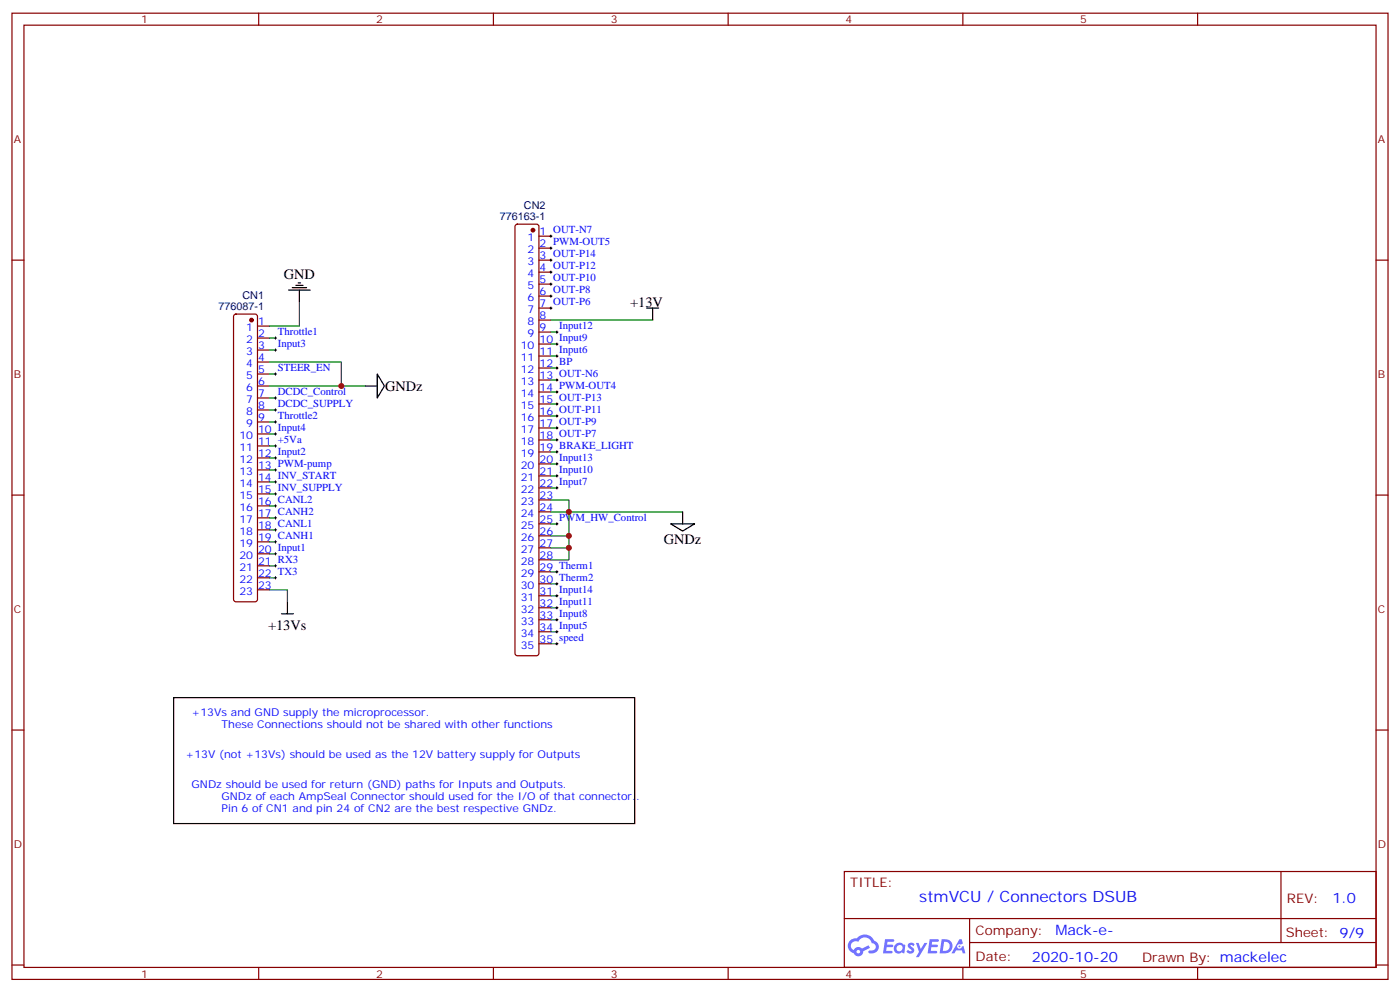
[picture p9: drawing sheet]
<svg xmlns="http://www.w3.org/2000/svg" width="412mm" height="292mm" viewBox="0 0 412 292" stroke-linecap="round" stroke-linejoin="round" font-family="sans-serif">
<g fill="none" stroke="#870000" stroke-width=".35">
<path d="M3.5 3.9h405.4v284.3h-405.4zM7.1 7.4h398.2v277.3h-398.2zM76.2 3.9v3.5M145.3 3.9v3.5M214.5 3.9v3.5M283.6 3.9v3.5M352.8 3.9v3.5M3.5 76.6h3.6M405.3 76.6h3.6M3.5 145.7h3.6M405.3 145.7h3.6M3.5 214.8h3.6"/>
<path d="M405.3 214.8h3.6M248.7 256.5h156.6v28.2h-156.6zM377.3 256.5v20.9M248.7 270.3h156.5M285.6 277.4h119.6M285.6 270.3v14.1M3.5 284h3.6M76.2 284.7v3.5M145.3 284.7v3.5M214.5 284.7v3.5M283.6 284.7v3.5M352.8 284.7v3.5"/>
<path d="M405.3 284h3.6"/>
</g>
<g fill="#5487ff">
<path d="M267.7 277.6a1.22 1.22 0 0 1 1.7 .3l-.4 .6a.47 .47 0 0 0-.3-.4 .47 .47 0 0 0-.5 .2l.1 .2a1.14 1.14 0 0 1 .8 1.8 1.14 1.14 0 0 1-1.9-.1l-.2-.1 .5-.6 .7 .4a.29 .29 0 0 0 .3-.2 .29 .29 0 0 0-.2-.3 1.04 1.04 0 0 1-.6-1.8z"/>
<path d="M260.7 276.4h2.4l.3 .2-.2 .5h-1.8l-.1 .9h1.5l.3 .4-.3 .3h-1.6l-.2 1.1 1.7 .1 .2 .3-.2 .3-2.6 .1z"/>
<path d="M273.8 276.4h2.4l.3 .2-.1 .5h-1.8l-.2 .9h1.6l.3 .4-.4 .3h-1.6l-.1 1.1 1.7 .1 .2 .3-.2 .3h-2.6z"/>
<path d="M282.6 276.4h.7l.3 1.3-.6 .3a.69 .69 0 0 0-1 .2 .69 .69 0 0 0 .4 1 .69 .69 0 0 0 .9-.6l.5-.3 .6 2.2h-.8l-.2-.8h-1.8l-.5 .8h-.8z"/>
<path d="M269.8 277.5h.8l.6 1.8 1.1-1.8h.9l-2.6 4.2h-.8l.9-1.6z"/>
<path d="M277.4 276.4l-.6 4.2h1.3a2.11 2.11 0 0 0 2.5-2.2 2.11 2.11 0 0 0-2.5-2zM278.1 277.1a1.39 1.39 0 0 1 1.7 1.5 1.39 1.39 0 0 1-1.8 1.2h-.3z"/>
<path d="M263.7 278a1.54 1.54 0 0 0-.1 2.2 1.54 1.54 0 0 0 2.2 .1l.6 .3 .3-2.3-.2-.3h-.4a1.49 1.49 0 0 0-2.4 0zM264 279a.94 .94 0 0 1 1.8 0 .94 .94 0 0 1-1.8 0z"/>
<path d="M250.4 276.8a2.18 2.18 0 0 0 1.1 3.7 1.44 1.44 0 0 0 1.6 .9 1.44 1.44 0 0 0 1.2-1.5l2-1-.5-.7-1.9 1a1.47 1.47 0 0 0-2.4 .4 1.39 1.39 0 0 1-.7-1.9 1.39 1.39 0 0 1 2-.5 2.12 2.12 0 0 1 2.2-1.3 2.12 2.12 0 0 1 1.9 1.7 1.14 1.14 0 0 1 1.1 1.4 1.14 1.14 0 0 1-1.7 .7 .43 .43 0 0 0-.5 .4 .43 .43 0 0 0 .4 .5 1.98 1.98 0 0 0 2.5-1.3 1.98 1.98 0 0 0-1.2-2.5 3.1 3.1 0 0 0-5.3-.7l-.9 .1zM252.3 280.1a.55 .55 0 0 1 1.1 0 .55 .55 0 0 1-1.1 0z"/>
<circle cx="282.6" cy="278.5" r=".26"/>
</g>
<g fill="none" stroke="#870000" stroke-width=".35">
<path d="M151.9 66.2l.5-.2h5.6l.5 .2 .2 .5v125.6l-.2 .5-.5 .2h-5.6l-.5-.3-.2-.4v-125.6zM158.7 76.6h3.6M158.7 73h3.6M158.7 69.5h3.6M69 92.6l.5-.2h5.6l.5 .2 .2 .5v83.3l-.2 .5-.5 .2h-5.6l-.5-.2-.2-.5v-83.3zM75.8 96h3.6M75.8 99.5h3.6M158.7 97.7h3.6M158.7 94.2h3.6M158.7 90.7h3.6M158.7 87.1h3.6M158.7 83.6h3.6"/>
<path d="M158.7 80.1h3.6M75.8 103h3.6M75.8 106.5h3.6M75.8 110.1h3.6M75.8 113.6h3.6M75.8 117.1h3.6M158.7 118.9h3.6M158.7 115.4h3.6M158.7 111.8h3.6M158.7 108.3h3.6M158.7 104.8h3.6M158.7 101.2h3.6"/>
<path d="M75.8 120.6h3.6M75.8 124.2h3.6M75.8 127.7h3.6M75.8 131.2h3.6M75.8 134.8h3.6M75.8 138.3h3.6M158.7 136.5h3.6M158.7 133h3.6M158.7 129.5h3.6M158.7 125.9h3.6M158.7 122.4h3.6M75.8 141.8h3.6"/>
<path d="M75.8 145.3h3.6M75.8 148.9h3.6M75.8 152.4h3.6M75.8 155.9h3.6M75.8 159.5h3.6M158.7 157.7h3.6M158.7 154.2h3.6M158.7 150.6h3.6M158.7 147.1h3.6M158.7 143.6h3.6M158.7 140.1h3.6M75.8 163h3.6"/>
<path d="M75.8 166.5h3.6M75.8 170h3.6M75.8 173.6h3.6M158.7 178.9h3.6M158.7 175.3h3.6M158.7 171.8h3.6M158.7 168.3h3.6M158.7 164.7h3.6M158.7 161.2h3.6M158.7 189.4h3.6M158.7 185.9h3.6M158.7 182.4h3.6"/>
</g>
<g fill="#870000" stroke="#870000" stroke-width=".35">
<circle cx="157" cy="67.7" r=".53"/>
<circle cx="74.1" cy="94.2" r=".53"/>
</g>
<g fill="none" stroke="#000" stroke-width=".35">
<path d="M85 85.4h6.4M86.1 84.7h4.2M87.1 84h2.2M87.8 83.3h.7M88.2 85.4v3.5M190.5 90.7h3.5M192.3 90.7v3.5M107.6 113.6h3.5M111.1 110.1l2.1 3.5-2.1 3.5zM197.6 154.2h7l-3.5 2.1zM201.1 150.6v3.6M84.7 177.1v3.5"/>
<path d="M82.9 180.6h3.5"/>
</g>
<g fill="none" stroke="#008700" stroke-width=".35">
<path d="M79.4 99.5h1.7M88.2 88.9v7.1h-8.8M162.3 97.7h1.7M162.3 94.2h30M79.4 106.5h21.1v7.1M79.4 103h1.7M79.4 117.1h1.7M79.4 110.1h1.7M79.4 113.6h28.2M162.3 104.8h1.7M162.3 101.2h1.7M162.3 111.8h1.7"/>
<path d="M162.3 115.4h1.7M162.3 118.9h1.7M162.3 108.3h1.7M79.4 127.7h1.7M79.4 138.3h1.7M79.4 134.8h1.7M79.4 131.2h1.7M79.4 124.2h1.7M79.4 120.6h1.7M162.3 136.5h1.7M162.3 122.4h1.7M162.3 125.9h1.7"/>
<path d="M162.3 129.5h1.7M162.3 133h1.7M79.4 155.9h1.7M79.4 159.5h1.7M79.4 152.4h1.7M79.4 148.9h1.7M79.4 141.8h1.7M79.4 145.3h1.7M162.3 147.1h5.3v17.6h-5.3M162.3 143.6h1.7M162.3 140.1h1.7M162.3 150.6h38.8"/>
<path d="M162.3 157.7h5.3M162.3 154.2h1.7M79.4 173.6h5.3v3.5M79.4 163h1.7M79.4 166.5h1.7M79.4 170h1.7M162.3 178.9h1.7M162.3 175.3h1.7M162.3 168.3h1.7M162.3 171.8h1.7M162.3 161.2h5.3M162.3 185.9h1.7"/>
<path d="M162.3 182.4h1.7M162.3 189.4h1.7"/>
</g>
<g fill="none" stroke="#000" stroke-width=".29">
<path d="M161.9 69.5h.7M161.9 73h.7M161.9 76.6h.7M162.3 69.1v.7M162.3 72.7v.7M162.3 76.2v.7M162.3 79.7v.7M80.8 99.5h.7M81.1 99.1v.7M161.9 90.7h.7M161.9 87.1h.7M161.9 83.6h.7"/>
<path d="M161.9 80.1h.7M162.3 83.3v.7M162.3 86.8v.7M162.3 90.3v.7M163.7 97.7h.7M164 97.4v.7M80.8 103h.7M80.8 110.1h.7M80.8 117.1h.7M81.1 102.7v.7M81.1 109.7v.7M81.1 116.8v.7"/>
<path d="M163.7 104.8h.7M163.7 101.2h.7M163.7 111.8h.7M163.7 115.4h.7M163.7 118.9h.7M163.7 108.3h.7M164 100.9v.7M164 104.4v.7M164 107.9v.8M164 111.5v.7M164 115v.7M164 118.5v.7"/>
<path d="M80.8 120.6h.7M80.8 124.2h.7M80.8 127.7h.7M80.8 134.8h.7M80.8 131.2h.7M80.8 138.3h.7M81.1 120.3v.7M81.1 123.8v.7M81.1 127.4v.7M81.1 130.9v.7M81.1 134.4v.7M81.1 137.9v.7"/>
<path d="M163.7 136.5h.7M163.7 129.5h.7M163.7 125.9h.7M163.7 122.4h.7M163.7 133h.7M164 122.1v.7M164 125.6v.7M164 129.1v.7M164 132.6v.7M164 136.2v.7M164 139.7v.7M80.8 145.3h.7"/>
<path d="M80.8 155.9h.7M80.8 159.5h.7M80.8 148.9h.7M80.8 152.4h.7M80.8 141.8h.7M81.1 141.5v.7M81.1 145v.7M81.1 148.5v.7M81.1 152v.8M81.1 155.6v.7M81.1 159.1v.7M163.7 143.6h.7"/>
<path d="M163.7 140.1h.7M163.7 154.2h.7M164 143.2v.7M164 153.8v.7M80.8 163h.7M80.8 166.5h.7M80.8 170h.7M81.1 162.6v.7M81.1 166.2v.7M81.1 169.7v.7M163.7 175.3h.7M163.7 178.9h.7"/>
<path d="M163.7 168.3h.7M163.7 171.8h.7M164 167.9v.7M164 171.4v.8M164 175v.7M164 178.5v.7M163.7 185.9h.7M163.7 182.4h.7M163.7 189.4h.7M164 182v.7M164 185.6v.7M164 189.1v.7"/>
</g>
<g fill="#c00">
<circle cx="167.6" cy="150.6" r=".88"/>
<circle cx="167.6" cy="161.2" r=".88"/>
<circle cx="167.6" cy="157.7" r=".88"/>
<circle cx="100.5" cy="113.6" r=".88"/>
</g>
<path d="M51.2 205.3h135.8v37.1h-135.8z" fill="none" stroke="#000" stroke-width=".35"/>
<text font-size="4.6" fill="#00f" x="270.8" y="265.5">stmVCU / Connectors DSUB</text>
<g font-size="4.2">
<text x="83.6" y="82.1">GND</text>
<text x="185.6" y="90.3">+13V</text>
<text x="113.4" y="115">GNDz</text>
<text x="195.5" y="160.2">GNDz</text>
<text x="79" y="185.5">+13Vs</text>
</g>
<g font-size="4.2" fill="#00f">
<text x="392.5" y="265.7">1.0</text>
<text x="310.9" y="275.3">Mack-e-</text>
<text x="304" y="283.1">2020-10-20</text>
</g>
<g font-size="3.9" fill="#800">
<text x="250.5" y="261.1">TITLE:</text>
<text x="379.1" y="265.7">REV:</text>
<text x="287.4" y="275.3">Company:</text>
<text x="378.7" y="275.9">Sheet: 9/9</text>
<text x="287.4" y="282.9">Date:</text>
<text x="336.4" y="283">Drawn By: mackelec</text>
</g>
<g font-size="3.2" fill="#800">
<text x="41.6" y="6.9">1</text>
<text x="110.8" y="6.9">2</text>
<text x="179.9" y="6.9">3</text>
<text x="249.1" y="6.9">4</text>
<text x="318.2" y="6.9">5</text>
<text x="4.1" y="42">A</text>
<text x="405.9" y="42">A</text>
<text x="4.1" y="111.1">B</text>
<text x="405.9" y="111.1">B</text>
<text x="4.1" y="180.3">C</text>
<text x="405.9" y="180.3">C</text>
<text x="4.1" y="249.4">D</text>
<text x="405.9" y="249.4">D</text>
<text x="41.6" y="287.7">1</text>
<text x="110.8" y="287.7">2</text>
<text x="179.9" y="287.7">3</text>
<text x="249.1" y="287.7">4</text>
<text x="318.2" y="287.7">5</text>
</g>
<g font-size="3.2" fill="#000080">
<text x="147.3" y="64.8">776163-1</text>
<text x="154.3" y="61.6">CN2</text>
<text x="71.4" y="88">CN1</text>
<text x="64.4" y="91.3">776087-1</text>
</g>
<g font-size="3.2" fill="#00f">
<text x="155.4" y="70.9">1</text>
<text x="158.9" y="69.1">1 OUT-N7</text>
<text x="155.4" y="78">3</text>
<text x="155.4" y="74.4">2</text>
<text x="158.9" y="76.2">3 OUT-P14</text>
<text x="158.9" y="72.7">2 PWM-OUT5</text>
<text x="155.4" y="81.5">4</text>
<text x="158.9" y="83.3">5 OUT-P10</text>
<text x="158.9" y="79.7">4 OUT-P12</text>
<text x="155.4" y="88.5">6</text>
<text x="155.4" y="85">5</text>
<text x="158.9" y="86.8">6 OUT-P8</text>
<text x="76" y="95.6">1</text>
<text x="155.4" y="95.6">8</text>
<text x="155.4" y="92.1">7</text>
<text x="158.9" y="93.8">8</text>
<text x="158.9" y="90.3">7 OUT-P6</text>
<text x="72.5" y="97.4">1</text>
<text x="72.5" y="100.9">2</text>
<text x="76" y="99.1">2</text>
<text x="81.8" y="98.6">Throttle1</text>
<text x="155.4" y="99.1">9</text>
<text x="158.9" y="100.9">10 Input9</text>
<text x="158.9" y="97.4">9</text>
<text x="164.7" y="96.8">Input12</text>
<text x="72.5" y="104.4">3</text>
<text x="72.5" y="107.9">4</text>
<text x="76" y="102.7">3</text>
<text x="76" y="106.2">4</text>
<text x="81.8" y="102.1">Input3</text>
<text x="153.4" y="106.2">11</text>
<text x="153.4" y="102.7">10</text>
<text x="158.9" y="107.9">12 BP</text>
<text x="158.9" y="104.4">11 Input6</text>
<text x="72.5" y="111.5">5</text>
<text x="76" y="109.7">5</text>
<text x="76" y="113.2">6</text>
<text x="81.8" y="109.2">STEER_EN</text>
<text x="153.4" y="113.2">13</text>
<text x="153.4" y="109.7">12</text>
<text x="158.9" y="111.5">13 OUT-N6</text>
<text x="72.5" y="115">6</text>
<text x="72.5" y="118.5">7</text>
<text x="76" y="116.8">7</text>
<text x="81.8" y="119.8">DCDC_SUPPLY</text>
<text x="81.8" y="116.2">DCDC_Control</text>
<text x="153.4" y="116.8">14</text>
<text x="158.9" y="118.5">15 OUT-P13</text>
<text x="158.9" y="115">14 PWM-OUT4</text>
<text x="72.5" y="122.1">8</text>
<text x="72.5" y="125.6">9</text>
<text x="76" y="120.3">8</text>
<text x="76" y="123.8">9</text>
<text x="81.8" y="123.3">Throttle2</text>
<text x="153.4" y="123.8">16</text>
<text x="153.4" y="120.3">15</text>
<text x="158.9" y="125.6">17 OUT-P9</text>
<text x="158.9" y="122.1">16 OUT-P11</text>
<text x="70.5" y="129.1">10</text>
<text x="76" y="127.4">10 Input4</text>
<text x="76" y="130.9">11 +5Va</text>
<text x="153.4" y="130.9">18</text>
<text x="153.4" y="127.4">17</text>
<text x="158.9" y="129.1">18 OUT-P7</text>
<text x="70.5" y="132.6">11</text>
<text x="70.5" y="136.2">12</text>
<text x="76" y="134.4">12 Input2</text>
<text x="76" y="137.9">13 PWM-pump</text>
<text x="153.4" y="137.9">20</text>
<text x="153.4" y="134.4">19</text>
<text x="158.9" y="136.2">20 Input13</text>
<text x="158.9" y="132.6">19 BRAKE_LIGHT</text>
<text x="70.5" y="139.7">13</text>
<text x="70.5" y="143.2">14</text>
<text x="76" y="141.5">14 INV_START</text>
<text x="153.4" y="141.5">21</text>
<text x="158.9" y="143.2">22 Input7</text>
<text x="158.9" y="139.7">21 Input10</text>
<text x="70.5" y="146.8">15</text>
<text x="76" y="145">15 INV_SUPPLY</text>
<text x="76" y="148.5">16 CANL2</text>
<text x="153.4" y="148.5">23</text>
<text x="153.4" y="145">22</text>
<text x="158.9" y="146.8">23</text>
<text x="70.5" y="150.3">16</text>
<text x="70.5" y="153.8">17</text>
<text x="76" y="152">17 CANH2</text>
<text x="76" y="155.6">18 CANL1</text>
<text x="153.4" y="155.6">25</text>
<text x="153.4" y="152">24</text>
<text x="158.9" y="153.8">25 PWM_HW_Control</text>
<text x="158.9" y="150.3">24</text>
<text x="70.5" y="157.3">18</text>
<text x="70.5" y="160.9">19</text>
<text x="76" y="159.1">19 CANH1</text>
<text x="153.4" y="159.1">26</text>
<text x="158.9" y="160.9">27</text>
<text x="158.9" y="157.3">26</text>
<text x="70.5" y="164.4">20</text>
<text x="70.5" y="167.9">21</text>
<text x="76" y="162.6">20 Input1</text>
<text x="76" y="166.2">21 RX3</text>
<text x="153.4" y="166.2">28</text>
<text x="153.4" y="162.6">27</text>
<text x="158.9" y="167.9">29 Therm1</text>
<text x="158.9" y="164.4">28</text>
<text x="70.5" y="171.4">22</text>
<text x="76" y="169.7">22 TX3</text>
<text x="76" y="173.2">23</text>
<text x="153.4" y="173.2">30</text>
<text x="153.4" y="169.7">29</text>
<text x="158.9" y="171.4">30 Therm2</text>
<text x="70.5" y="175">23</text>
<text x="153.4" y="176.7">31</text>
<text x="158.9" y="178.5">32 Input11</text>
<text x="158.9" y="175">31 Input14</text>
<text x="153.4" y="183.8">33</text>
<text x="153.4" y="180.3">32</text>
<text x="158.9" y="185.6">34 Input5</text>
<text x="158.9" y="182">33 Input8</text>
<text x="153.4" y="190.9">35</text>
<text x="153.4" y="187.3">34</text>
<text x="158.9" y="189.1">35 speed</text>
<text x="56.4" y="210.6">+13Vs and GND supply the microprocessor.</text>
<text x="65.3" y="214.1">These Connections should not be shared with other functions</text>
<text x="54.7" y="223">+13V (not +13Vs) should be used as the 12V battery supply for Outputs</text>
<text x="56.4" y="231.8">GNDz should be used for return (GND) paths for Inputs and Outputs.</text>
<text x="65.3" y="235.3">GNDz of each AmpSeal Connector should used for the I/O of that connector..</text>
<text x="65.3" y="238.8">Pin 6 of CN1 and pin 24 of CN2 are the best respective GNDz.</text>
</g>
</svg>
